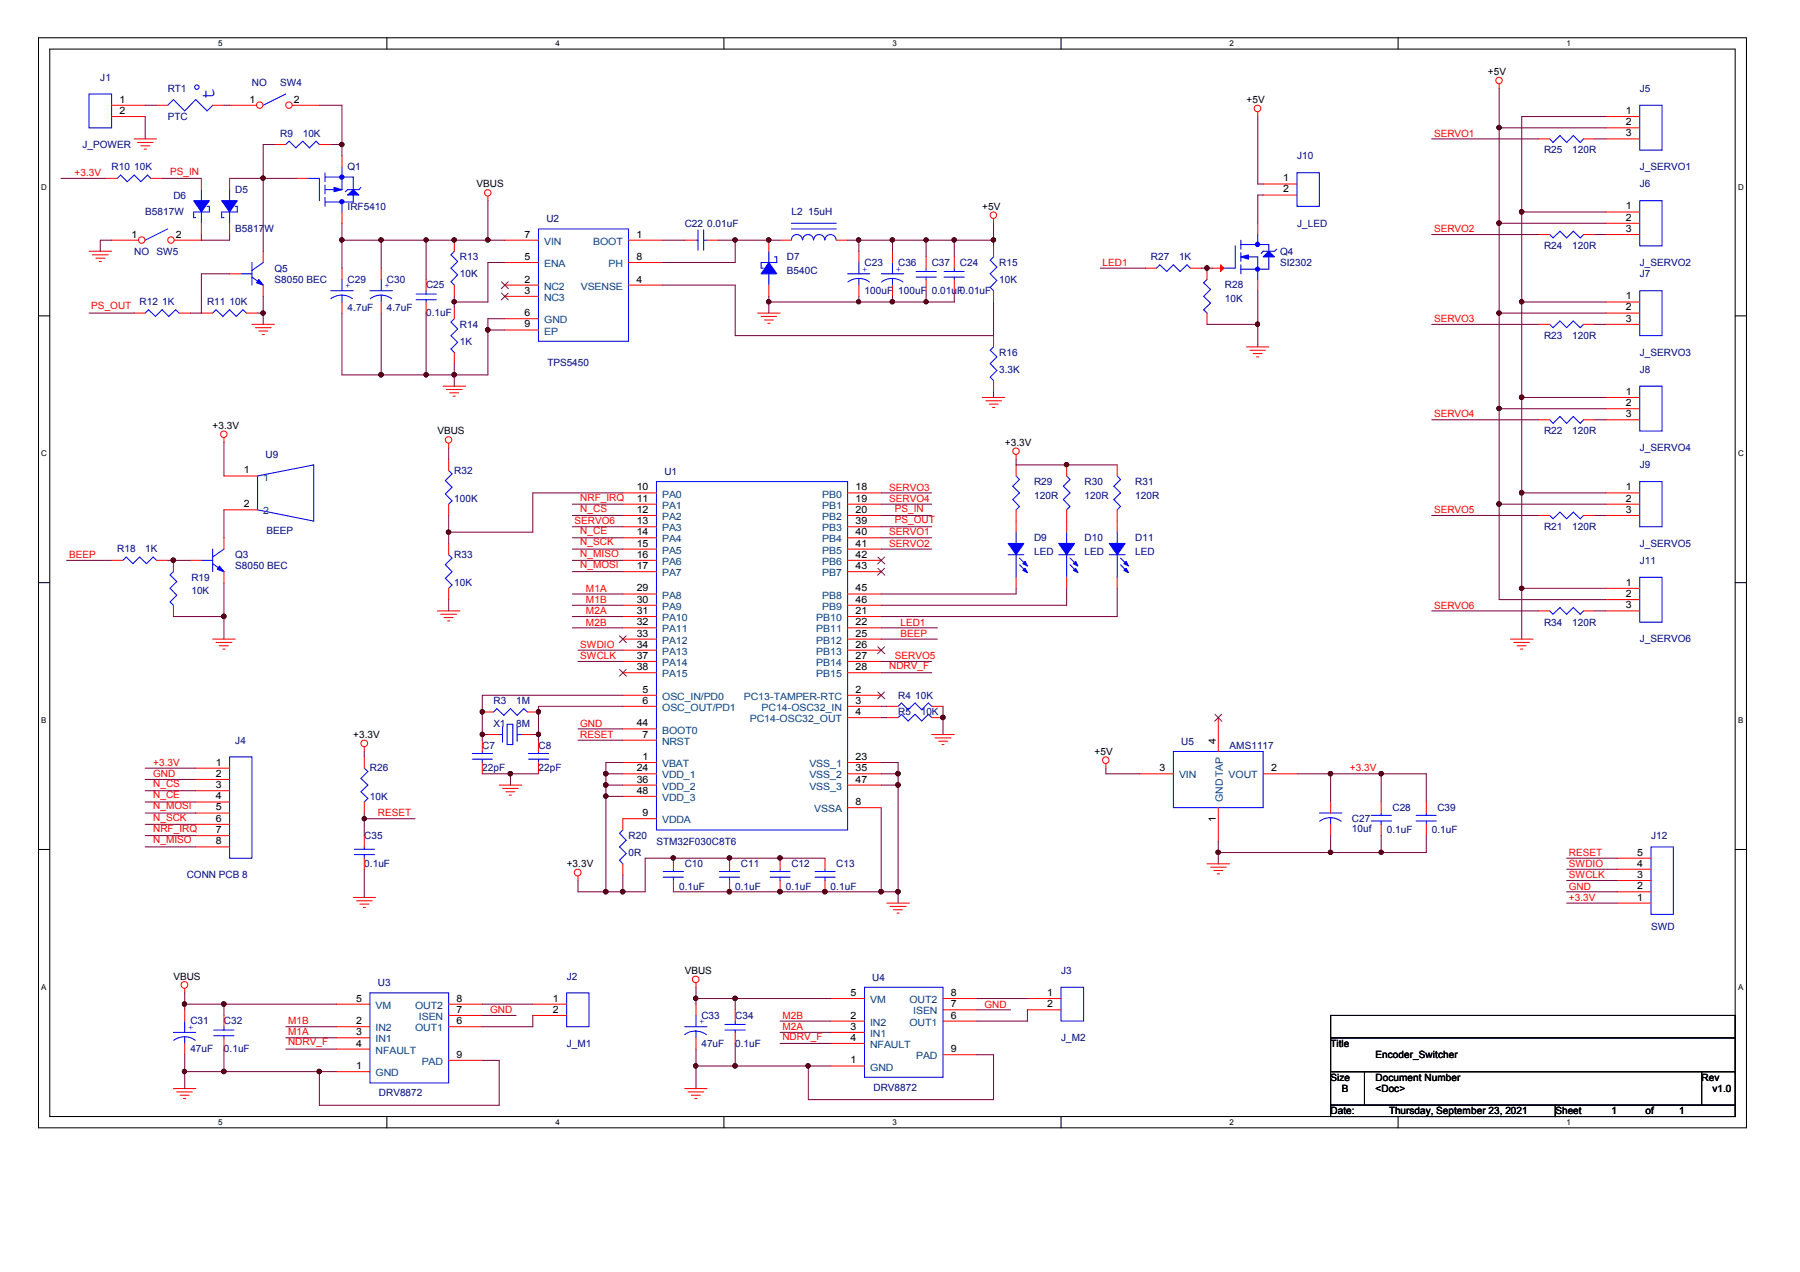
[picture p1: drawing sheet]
<svg xmlns="http://www.w3.org/2000/svg" width="297mm" height="210mm" viewBox="0 0 297 210" stroke-linecap="round" stroke-linejoin="round" font-family="sans-serif">
<path d="M6.3 6.2h281.9v179.9h-281.9zM8.2 8.1h278.1v176.1h-278.1z" fill="none" stroke="#000" stroke-width=".17"/>
<g fill="#fff">
<path d="M36 6.4h.7v1.5h-.7z"/>
<path d="M36 184.5h.7v1.4h-.7z"/>
</g>
<path d="M63.8 6.2v1.9M63.8 184.2v1.9" fill="none" stroke="#000" stroke-width=".17"/>
<g fill="#fff">
<path d="M91.7 6.4h.7v1.5h-.7z"/>
<path d="M91.7 184.5h.7v1.4h-.7z"/>
</g>
<path d="M119.5 6.2v1.9M119.5 184.2v1.9" fill="none" stroke="#000" stroke-width=".17"/>
<g fill="#fff">
<path d="M147.3 6.4h.7v1.5h-.7z"/>
<path d="M147.3 184.5h.7v1.4h-.7z"/>
</g>
<path d="M175.1 6.2v1.9M175.1 184.2v1.9" fill="none" stroke="#000" stroke-width=".17"/>
<g fill="#fff">
<path d="M202.9 6.4h.7v1.5h-.7z"/>
<path d="M202.9 184.5h.7v1.4h-.7z"/>
</g>
<path d="M230.7 6.2v1.9M230.7 184.2v1.9" fill="none" stroke="#000" stroke-width=".17"/>
<g fill="#fff">
<path d="M258.5 6.4h.7v1.5h-.7z"/>
<path d="M258.5 184.5h.7v1.4h-.7z"/>
<path d="M6.8 30.1h.9v1.5h-.9z"/>
<path d="M286.8 30.1h.9v1.5h-.9z"/>
<path d="M6.8 74.1h.9v1.5h-.9z"/>
<path d="M286.8 74.1h.9v1.5h-.9z"/>
</g>
<path d="M6.3 52.1h1.9M286.3 52.1h1.9" fill="none" stroke="#000" stroke-width=".17"/>
<g fill="#fff">
<path d="M6.8 118.2h.9v1.4h-.9z"/>
<path d="M286.8 118.2h.9v1.4h-.9z"/>
</g>
<path d="M6.3 96.2h1.9M286.3 96.2h1.9" fill="none" stroke="#000" stroke-width=".17"/>
<g fill="#fff">
<path d="M6.8 162.2h.8v1.5h-.8z"/>
<path d="M286.8 162.2h.8v1.5h-.8z"/>
</g>
<path d="M6.3 140.2h1.9M286.3 140.2h1.9M219.6 167.6h66.7v3.7h-66.7zM219.6 171.3h66.7v5.5h-66.7zM219.6 176.8h5.6v5.6h-5.6zM225.2 176.8h55.6v5.6h-55.6zM280.8 176.8h5.5v5.6h-5.5zM219.6 182.4h37.1v1.8h-37.1zM256.7 182.4h29.6v1.8h-29.6z" fill="none" stroke="#000" stroke-width=".17"/>
<g fill="none" stroke="#f00" stroke-width=".17">
<path d="M18.4 19.2h5.6M18.4 17.4h5.6M207.6 18.5v.7M247.4 13.9v.7M265 19.2h5.6M17.5 29.4h1.8M22.1 22.9h3.7M22.7 23.5h2.6M23.2 24.1h1.5M23.8 24.6h.4M24.9 29.4h1.9M37.9 29.4v1.9"/>
<path d="M37.9 36.8v1.9M49 29.4h1.8M56.4 25.7v1.9M56.4 35v1.8M80.5 32.4v.7M83.3 39.6h5.6M103.7 39.6h5.6M164 36.1v.7M207.6 36.8v1.9M253.9 22.9h1.8M261.3 22.9h1.9M265 22.9h5.6"/>
<path d="M265 21.1h5.6M14.7 41.5h3.7M15.2 42.1h2.7M15.8 42.6h1.5M16.4 43.2h.3M22.1 51.7h1.9M29.5 51.7h1.9M33.2 51.7h1.9M37.9 45.2h1.9M40.7 51.7h1.8M41.6 53.5h3.7M42.2 54.1h2.5"/>
<path d="M42.7 54.6h1.5M43.3 55.2h.3M43.4 41.5v1.8M43.4 47v1.9M70.3 46.1v1.9M70.3 49.8v1.9M75 50.7v1.9M75 58.2v1.8M83.3 43.3h5.6M83.3 47h5.6M83.3 48.9h5.6M83.3 52.6h5.6"/>
<path d="M83.3 54.5h5.6M103.7 43.3h5.6M103.7 47h5.6M125 51.7h3.7M125.6 52.2h2.6M126.2 52.8h1.4M126.7 53.4h.4M141.7 41.5v1.8M141.7 47v1.9M152.8 42.4v1.9M152.8 46.1v1.9M164 40.6v1.8"/>
<path d="M164 48v1.8M164 55.4v1.8M189 44.3h1.8M196.4 44.3h1.9M200.1 44.3h1.9M205.7 57.2h3.7M206.2 57.8h2.6M206.8 58.3h1.5M207.3 58.9h.4M207.6 46.1v1.9M265 53.5h5.6M265 51.7h5.6"/>
<path d="M265 49.8h5.6M37 72.2v.8M37 78.5h5.5M73.1 63.7h3.7M73.7 64.3h2.5M74 73.2v.7M74 75.8v1.9M74.2 64.8h1.5M74.8 65.4h.3M162.1 65.6h3.7M162.7 66.1h2.6M163.2 66.7h1.5"/>
<path d="M163.8 67.2h.4M164 62.8v1.9M167.7 75v.8M176 76.7v1.8M184.4 76.7v1.8M253.9 69.3h1.8M261.3 69.3h1.9M265 65.6h5.6M265 67.5h5.6M265 69.3h5.6M18.4 92.5h1.9M25.8 92.5h1.9"/>
<path d="M37 84.1h5.5M74 83.2v1.9M74 89.7v1.8M74 97.1v1.8M176 84.1v3.7M176 95.3v1.8M184.4 84.1v3.7M184.4 95.3v1.8M253.9 85.1h1.8M261.3 85.1h1.9M35.1 105.5h3.7M35.6 106h2.7"/>
<path d="M36.2 106.6h1.5M36.8 107.1h.3M72.2 100.8h3.7M72.7 101.4h2.7M73.3 101.9h1.5M73.9 102.5h.3M79.6 117.5h1.8M87 117.5h1.9M146.3 118.4h1.9M153.8 118.4h1.8M249.3 105.5h3.7M249.8 106h2.6"/>
<path d="M250.4 106.6h1.4M250.9 107.1h.4M253.9 100.8h1.8M261.3 100.8h1.9M32.3 126.8h5.6M32.3 128.6h5.6M32.3 130.5h5.6M32.3 132.3h5.6M32.3 134.2h5.6M32.3 136h5.6M32.3 137.9h5.6M32.3 139.8h5.6"/>
<path d="M60.1 123.2v.8M60.1 124.9v1.9M60.1 132.3v1.9M60.1 137.9v1.9M80.5 121.2h1.9M82.4 129.6h3.7M82.9 130.1h2.6M83.5 130.7h1.5M84 131.2h.4M86.1 121.2h1.8M88.9 122.1v1.9M88.9 125.8v1.9"/>
<path d="M153.8 121.2h3.7M154.3 121.8h2.6M154.9 122.3h1.5M155.4 122.9h.4M182.5 126v.8M219.6 132.3v1.9M219.6 136v1.9M227.9 132.3v1.9M227.9 136v1.9M58.3 148.1h3.7M58.8 148.6h2.6M59.4 149.2h1.5"/>
<path d="M59.9 149.7h.4M60.1 141.6v1.8M95.4 144.6v.7M111.1 141.6v1.8M111.1 145.3v1.9M120.4 141.6v1.8M120.4 145.3v1.9M146.3 149h3.8M146.9 149.6h2.6M147.4 150.1h1.5M148 150.7h.4M199.2 142.6h3.7"/>
<path d="M199.8 143.1h2.6M200.3 143.7h1.5M200.9 144.2h.4M266.9 149h5.6M266.9 147.2h5.6M266.9 145.3h5.6M266.9 143.4h5.6M266.9 141.6h5.6M28.6 179.6h3.7M30.5 163.1v.7M30.5 166.6v1.9M30.5 172.2v1.8"/>
<path d="M55.5 176.8h5.5M55.5 165.7h5.5M55.5 171.3h5.5M55.5 169.4h5.5M55.5 173.1h5.5M74 175h5.6M74 165.7h5.6M74 169.4h5.6M74 167.6h5.6M113 179.6h3.7M114.9 162.2v.7M121.3 166.6v1.9"/>
<path d="M121.3 170.4v1.8M137.1 175.9h5.6M137.1 164.8h5.6M137.1 170.4h5.6M137.1 168.5h5.6M137.1 172.2h5.6M155.6 174h5.6M155.6 164.8h5.6M155.6 168.5h5.6M155.6 166.6h5.6M169.5 164.8h5.6M169.5 166.6h5.6"/>
<path d="M29.2 180.2h2.5M29.7 180.7h1.5M30.3 181.3h.3M113.5 180.2h2.6M114.1 180.7h1.5M114.6 181.3h.4"/>
<circle cx="207.5" cy="17.9" r=".55"/>
<circle cx="247.4" cy="13.3" r=".54"/>
<circle cx="80.5" cy="31.8" r=".54"/>
<circle cx="163.9" cy="35.5" r=".54"/>
<circle cx="36.9" cy="71.7" r=".54"/>
<circle cx="74" cy="72.6" r=".54"/>
<circle cx="167.7" cy="74.5" r=".54"/>
<circle cx="60.1" cy="122.7" r=".55"/>
<circle cx="182.5" cy="125.4" r=".55"/>
<circle cx="95.3" cy="144" r=".56"/>
<circle cx="30.4" cy="162.5" r=".56"/>
<circle cx="114.8" cy="161.6" r=".55"/>
</g>
<g fill="none" stroke="#00f" stroke-width=".17">
<path d="M14.7 15.5h3.7v5.6h-3.7zM270.6 17.4h3.7v7.4h-3.7zM19.3 29.4l.6-.5 1.1 1.1 1.1-1.1 1.1 1.1 1.1-1.1 .6 .5M27.7 37.8l-3.7 1.8M37.9 31.3v1.8M37.9 35v1.8M38.8 34.1h.4v.9h-2.6v.9h.4M50.8 29.4h1.9v3.7M53.6 28.5v1.5M53.6 30.5v1.5M53.6 32.6v1.5M53.6 29.2h4.7v2.1"/>
<path d="M56.4 27.6v3.7h-2.8M56.4 33.3v1.7M58.3 32.2v1.1h-4.7M59.6 30.9l-.4 .4h-1.8l-.4 .3M88.9 37.8h14.8v18.5h-14.8zM204.8 39.6v1.5M207.6 38.7v1.7M255.7 22.9l.6 .6 1.1-1.1 1.1 1.1 1.1-1.1 1.2 1.1 .5-.6M24 51.7l.5-.6 1.2 1.1 1.1-1.1 1.1 1.1 1.1-1.1 .5 .6M35.1 51.7l.5-.6 1.2 1.1 1.1-1.1 1.1 1.1 1.1-1.1 .6 .6M39.8 45.2h1.8M41.6 45.7l1.8 1.3"/>
<path d="M41.6 43.3v3.7M43.4 43.3l-1.8 1.3M68.7 48.5h3.3M68.7 49.5h3.3M70.3 48v.5M70.3 49.5v.3M75 52.6l-.6 .5 1.1 1.2-1.1 1.1 1.1 1.1-1.1 1.1 .6 .6M139.9 45.2h3.7M139.9 46.5a2.96 2.96 0 0 1 3.6 0M141.7 43.3v1.9M141.7 45.9v1.1M151.2 44.8h3.3"/>
<path d="M151.2 45.7h3.3M152.8 44.3v.5M152.8 45.7v.4M164 42.4l-.6 .5 1.1 1.2-1.1 1.1 1.1 1.1-1.1 1.1 .6 .6M164 57.2l-.6 .6 1.1 1.1-1.1 1.1 1.1 1.1-1.1 1.1 .6 .6M190.8 44.3l.6-.6 1.1 1.1 1.1-1.1 1.1 1.1 1.2-1.1 .5 .6M203.8 40.6v3.7h-1.8M204.8 41.7v1.5M204.8 43.7v1.5M204.8 40.4h4.6v1.1M205.7 42.4h1.9v3.7M209.4 42.4v2h-4.6"/>
<path d="M210.7 41.1l-.4 .4h-1.9l-.3 .3M270.6 48h3.7v7.4h-3.7zM42.5 78.5l9.3-1.8v9.3l-9.3-1.9zM74 77.7l.6 .5-1.1 1.1 1.1 1.1-1.1 1.1 1.1 1.1-.6 .6M176 78.5l.6 .6-1.1 1.1 1.1 1.1-1.1 1.1 1.1 1.2-.6 .5M184.4 78.5l.5 .6-1.1 1.1 1.1 1.1-1.1 1.1 1.1 1.2-.5 .5M255.7 69.3l.6 .6 1.1-1.2 1.1 1.2 1.1-1.2 1.2 1.2 .5-.6M270.6 63.7h3.7v7.4h-3.7zM20.3 92.5l.5-.6 1.1 1.1 1.1-1.1 1.2 1.1 1.1-1.1 .5 .6M74 91.5l.6 .6-1.1 1.1 1.1 1.1-1.1 1.1 1.1 1.1-.6 .6M174.7 91.5h2.6M176 87.8v1.9"/>
<path d="M176 91.5v3.8M176.6 92.1l1.1 1.1M176.6 93.2l1.1 1.1M183 91.5h2.7M184.4 87.8v1.9M184.4 91.5v3.8M184.9 92.1l1.1 1.1M184.9 93.2l1.1 1.1M255.7 85.1l.6 .5 1.1-1.1 1.1 1.1 1.1-1.1 1.2 1.1 .5-.5M81.4 117.5l.6-.6 1.1 1.1 1.1-1.1 1.1 1.1 1.1-1.1 .6 .6M82.9 119.9v2.6M83.7 119.5h.9v3.4h-.9z"/>
<path d="M85.3 119.9v2.4M148.2 118.4l.6-.5 1.1 1.1 1.1-1.1 1.1 1.1 1.1-1.1 .6 .5M255.7 100.8l.6 .6 1.1-1.1 1.1 1.1 1.1-1.1 1.2 1.1 .5-.6M37.9 124.9h3.7v16.7h-3.7zM60.1 126.8l.6 .5-1.1 1.2 1.1 1.1-1.1 1.1 1.1 1.1-.6 .5M60.1 139.8v.3M82.4 121.2h.5M85.3 121.2h.8M87.2 125.3h3.4M87.2 124.3h3.4M88.9 124v.3M88.9 125.3v.5"/>
<path d="M217.7 134.2h3.7M217.8 135.5a2.96 2.96 0 0 1 3.5 0M219.6 134.9v1.1M226.3 135.5h3.3M226.3 134.5h3.3M227.9 134.2v.3M227.9 135.5v.5M272.5 139.8h3.6v11.1h-3.6zM58.5 141h3.3M58.5 140.1h3.3M60.1 141v.6M109.4 144.8h3.4"/>
<path d="M109.4 143.8h3.4M111.1 143.4v.4M111.1 144.8v.5M118.7 144.8h3.3M118.7 143.8h3.3M120.4 143.4v.4M120.4 144.8v.5M28.6 170.4h3.7M28.7 171.7a2.96 2.96 0 0 1 3.5 0M30.5 168.5v1.9M30.5 171.1v1.1M61 163.8h13v14.9h-13z"/>
<path d="M119.6 169.1h3.4M119.6 170h3.4M121.3 168.5v.6M121.3 170v.4M142.7 162.9h12.9v14.9h-12.9zM175.1 162.9h3.7v5.6h-3.7z"/>
</g>
<path d="M82.8 46.5l1.1 1.1M82.8 48.4l1.1 1.1M83.9 46.5l-1.2 1.1M83.9 48.4l-1.2 1.1" fill="none" stroke="#804000" stroke-width=".17"/>
<g fill="#00f" stroke="#00f" stroke-width=".17">
<path d="M57.4 32.2l.9-.9 .9 .9z" fill-rule="evenodd"/>
<path d="M55.1 30.9l1.3 .4-1.3 .3z" fill-rule="evenodd"/>
<path d="M208.4 42.4l1-.9 .9 .9z" fill-rule="evenodd"/>
<path d="M204.8 42.4l1.2-.3v.7z" fill-rule="evenodd"/>
<path d="M174.7 89.7h2.6l-1.3 1.8z" fill-rule="evenodd"/>
<path d="M177.1 94.1l.4-.3 .4 .7z" fill-rule="evenodd"/>
<path d="M177.1 93l.4-.4 .4 .8z" fill-rule="evenodd"/>
<path d="M36.6 33.1h2.6l-1.3 1.9z" fill-rule="evenodd"/>
<path d="M42.7 46.1l.7 .9-1.1-.3z" fill-rule="evenodd"/>
<path d="M183 89.7h2.7l-1.3 1.8z" fill-rule="evenodd"/>
<path d="M185.5 94.1l.3-.3 .4 .7z" fill-rule="evenodd"/>
<path d="M185.5 93l.3-.4 .4 .8z" fill-rule="evenodd"/>
<circle cx="56.4" cy="29.2" r=".36"/>
<circle cx="56.4" cy="33.3" r=".36"/>
<circle cx="207.5" cy="40.3" r=".35"/>
<circle cx="207.5" cy="44.4" r=".34"/>
</g>
<path d="M201.4 43.7l.6 .6-.6 .5z" fill-rule="evenodd" fill="#f00" stroke="#f00" stroke-width=".17"/>
<circle cx="23.4" cy="39.6" r=".54" fill="#fff" stroke="#f00" stroke-width=".17"/>
<path d="M18.4 39.6h4.5" fill="none" stroke="#f00" stroke-width=".17"/>
<circle cx="28.2" cy="39.6" r=".54" fill="#fff" stroke="#f00" stroke-width=".17"/>
<g fill="none" stroke="#f00" stroke-width=".17">
<path d="M28.8 39.6h4.4M33.2 29.4v1.9M33.2 36.8v1.9M45.3 23.8h1.9M52.7 23.8h1.9M56.4 44.3v1.8M56.4 49.8v1.9M157.5 42.4v1.9M157.5 46.1v1.9M253.9 53.5h1.8M261.3 53.5h1.9M31.4 92.5h1.8"/>
<path d="M37 88.7v1.9M37 94.3v1.9M167.7 86v1.8M167.7 95.3v1.8M265 81.3h5.6M265 83.2h5.6M265 85.1h5.6M146.3 116.6h1.9M153.8 116.6h1.8M235.4 132.3v1.9M235.4 136v1.9M128.7 141.6v1.8"/>
<path d="M128.7 145.3v1.9M37 167.6v1.8M37 171.3v1.8"/>
</g>
<g fill="none" stroke="#00f" stroke-width=".17">
<path d="M47.2 15.5l-3.8 1.9M33.2 31.3v1.8M33.2 35v1.8M34.2 34.1h.3v.9h-2.5v.9h.3M47.2 23.8l.5-.5 1.1 1.1 1.2-1.1 1.1 1.1 1.1-1.1 .5 .5M54.6 48h3.7M54.6 49.3a2.96 2.96 0 0 1 3.6 0M56.4 46.1v1.9M56.4 48.7v1.1M155.8 44.8h3.3M155.8 45.7h3.3M157.5 44.3v.5"/>
<path d="M157.5 45.7v.4M255.7 53.5l.6 .6 1.1-1.1 1.1 1.1 1.1-1.1 1.2 1.1 .5-.6M270.6 79.5h3.7v7.4h-3.7zM33.2 92.5h1.9M35.1 93l1.9 1.3M35.1 90.6v3.7M37 90.6l-1.9 1.3M166.4 91.5h2.6M167.7 87.8v1.9M167.7 91.5v3.8M168.2 92.1l1.1 1.1M168.2 93.2l1.1 1.1"/>
<path d="M148.2 116.6l.6-.6 1.1 1.1 1.1-1.1 1.1 1.1 1.1-1.1 .6 .6M233.7 135.5h3.3M233.7 134.5h3.3M235.4 134.2v.3M235.4 135.5v.5M127.1 144.8h3.3M127.1 143.8h3.3M128.7 143.4v.4M128.7 144.8v.5M35.3 170h3.3M35.3 170.9h3.3M37 169.4v.6"/>
<path d="M37 170.9v.4"/>
</g>
<g fill="#00f" stroke="#00f" stroke-width=".17">
<path d="M36.2 93.4l.8 .9-1.1-.3z" fill-rule="evenodd"/>
<path d="M166.4 89.7h2.6l-1.3 1.8z" fill-rule="evenodd"/>
<path d="M168.8 94.1l.4-.3 .3 .7z" fill-rule="evenodd"/>
<path d="M169.2 92.6l.3 .8-.7-.4z" fill-rule="evenodd"/>
<path d="M32 33.1h2.5l-1.3 1.9z" fill-rule="evenodd"/>
</g>
<circle cx="42.9" cy="17.3" r=".54" fill="#fff" stroke="#f00" stroke-width=".17"/>
<path d="M37.9 17.4h4.4" fill="none" stroke="#f00" stroke-width=".17"/>
<circle cx="47.7" cy="17.3" r=".54" fill="#fff" stroke="#f00" stroke-width=".17"/>
<g fill="none" stroke="#f00" stroke-width=".17">
<path d="M25.8 17.4h1.9M35.1 17.4h1.9M48.3 17.4h4.4M75 39.6v1.9M113 39.6h1.9M116.7 39.6h1.8M126.9 39.6v1.9M128.7 39.6h1.9M138 39.6h1.9M208.4 30.4h5.6M208.4 32.2h5.6M253.9 38.7h1.8"/>
<path d="M261.3 38.7h1.9M265 35h5.6M265 36.8h5.6M265 38.7h5.6M62.9 44.3v1.8M62.9 49.8v1.9M75 47v1.9M126.9 47v1.9M147.3 41.5v1.8M147.3 47v1.9M199.2 44.3v1.8M199.2 51.7v1.8"/>
<path d="M167.7 76.7v1.8M28.6 92.5v1.8M28.6 99.9v1.8M102.8 81.3h5.5M102.8 83.2h5.5M102.8 85.1h5.5M102.8 86.9h5.5M102.8 88.7h5.5M102.8 90.6h5.5M102.8 92.5h5.5M102.8 94.3h5.5M102.8 98h5.5"/>
<path d="M102.8 99.9h5.5M139.9 81.3h5.5M139.9 83.2h5.5M139.9 85.1h5.5M139.9 86.9h5.5M139.9 88.7h5.5M139.9 90.6h5.5M139.9 92.5h5.5M139.9 94.3h5.5M139.9 98h5.5M139.9 99.9h5.5M167.7 84.1v1.9"/>
<path d="M265 97.1h5.6M265 98.9h5.6M102.8 101.7h5.5M102.8 103.6h5.5M102.8 105.5h5.5M102.8 107.3h5.5M102.8 109.1h5.5M102.8 111h5.5M102.8 114.7h5.5M102.8 116.6h5.5M139.9 101.7h5.5M139.9 103.6h5.5"/>
<path d="M139.9 105.5h5.5M139.9 107.3h5.5M139.9 109.1h5.5M139.9 111h5.5M139.9 114.7h5.5M139.9 116.6h5.5M139.9 118.4h5.5M201 118.4v5.6M265 100.8h5.6M79.6 122.1v1.9M79.6 125.8v1.9M102.8 127.7h5.5"/>
<path d="M102.8 120.3h5.5M102.8 122.1h5.5M102.8 125.8h5.5M102.8 129.6h5.5M102.8 131.4h5.5M108.3 135.1h-5.5v1.9M139.9 127.7h5.5M139.9 125.8h5.5M139.9 129.6h5.5M139.9 133.3h5.5M188.1 127.7h5.5M201 133.3v5.5"/>
<path d="M208.4 127.7h5.6M102.8 142.6v1.8M136.1 141.6v1.8M136.1 145.3v1.9M87.9 165.7h5.6M87.9 167.6h5.6M114.9 165.7v1.9M114.9 171.3v1.8"/>
</g>
<g fill="none" stroke="#00f" stroke-width=".17">
<path d="M27.7 17.4l.9-1 1.9 1.9 1.8-1.9 1.9 1.9 .9-.9M114.9 39.6h.3M115.2 37.9v3.4M116.1 39.6h.6M116.1 37.9v3.4M130.6 39.6a.91 .91 0 0 1 .9-.9 .91 .91 0 0 1 .9 .9M130.6 36.8h7.4M130.6 37.8h7.4M132.5 39.6a.89 .89 0 0 1 .8-.9 .89 .89 0 0 1 .9 .9M134.3 39.6a.91 .91 0 0 1 .9-.9 .91 .91 0 0 1 .9 .9M136.1 39.6a.91 .91 0 0 1 1-.9 .91 .91 0 0 1 .9 .9M214 28.5h3.7v5.6h-3.7z"/>
<path d="M255.7 38.7l.6 .6 1.1-1.1 1.1 1.1 1.1-1.1 1.2 1.1 .5-.6M270.6 33.1h3.7v7.5h-3.7zM61 48h3.8M61.1 49.3a2.96 2.96 0 0 1 3.5 0M62.9 46.1v1.9M62.9 48.7v1.1M75 41.5l-.6 .6 1.1 1.1-1.1 1.1 1.1 1.1-1.1 1.1 .6 .5M126.9 41.5v1.8M126.9 45.2v1.8M127.8 42.4h.4v.9h-2.6v1h.3M145.4 45.2h3.7M145.5 46.5a2.96 2.96 0 0 1 3.5 0"/>
<path d="M147.3 43.3v1.9M147.3 45.9v1.1M199.2 46.1l-.6 .6 1.2 1.1-1.2 1.1 1.2 1.1-1.2 1.1 .6 .6M108.3 79.5h31.6v57.5h-31.6zM167.7 78.5l.5 .6-1.1 1.1 1.1 1.1-1.1 1.1 1.1 1.2-.5 .5M28.6 94.3l-.5 .6 1.1 1.1-1.1 1.1 1.1 1.1-1.1 1.1 .5 .6M270.6 95.3h3.7v7.4h-3.7zM77.9 125.3h3.4M77.9 124.3h3.4M79.6 124v.3M79.6 125.3v.5M102.8 137l-.6 .5 1.1 1.2-1.1 1.1 1.1 1.1-1.1 1.1 .6 .6"/>
<path d="M193.6 124h14.8v9.3h-14.8zM134.5 144.8h3.3M134.5 143.8h3.3M136.1 143.4v.4M136.1 144.8v.5M93.5 163.8h3.7v5.6h-3.7zM113 170.7l.7-.3 1.1-.2 1.1 .2 .7 .3M113 169.4h3.7M114.9 167.6v1.8M114.9 170.2v1.1"/>
<circle cx="32.5" cy="14.4" r=".37"/>
</g>
<path d="M126.9 43.3l1.3 1.9h-2.6z" fill-rule="evenodd" fill="#00f" stroke="#00f" stroke-width=".17"/>
<g fill="none" stroke="#804000" stroke-width=".17">
<path d="M144.9 91.9l1.1 1.2M144.9 93.8l1.1 1.1M146 91.9l-1.2 1.2M146 93.8l-1.2 1.1M102.2 104.9l1.2 1.2M102.2 110.5l1.2 1.1M103.3 104.9l-1.1 1.2M103.3 110.5l-1.1 1.1M144.9 106.7l1.1 1.2M144.9 114.2l1.1 1.1M146 106.7l-1.2 1.2M146 114.2l-1.2 1.1"/>
<path d="M200.5 117.9l1.1 1.1M201.6 117.9l-1.2 1.1"/>
</g>
<g fill="none" stroke="#800040" stroke-width=".17">
<path d="M24 17.4h1.8M24 19.2v3.7M37 17.4h.9M52.7 17.4h3.7v8.3M207.6 19.2v11.2h.8M247.4 14.6v84.3h17.6M265 19.2h-13.9v86.3M10.1 29.4h7.4M18.4 39.6h-1.8v1.9M26.8 29.4h6.4M33.2 38.7v.9h4.7v-.9M37.9 29.4h11.1"/>
<path d="M45.3 23.8h-1.9v17.7M54.6 23.8h1.8M56.4 36.8v7.5M56.4 39.6h26.9M62.9 39.6v4.7M70.3 39.6v6.5M80.5 33.1v6.5M109.3 39.6h3.7M118.5 39.6h10.2M121.3 39.6v3.7h-12M139.9 39.6h24.1M141.7 39.6v1.9"/>
<path d="M147.3 39.6v1.9M152.8 39.6v2.8M157.5 39.6v2.8M164 36.8v3.8M208.4 32.2h-.8v4.6M236.3 22.9h17.6M236.3 38.7h17.6M247.4 21.1h17.6M247.4 36.8h17.6M251.1 35h13.9M263.2 22.9h1.8M263.2 38.7h1.8"/>
<path d="M14.7 51.7h7.4M37.9 45.2h-4.7v6.5h-1.8M42.5 51.7h.9M43.4 48.9v4.6M56.4 51.7v10.2h24.1v-9.3h2.8M62.9 51.7v10.2M70.3 51.7v10.2M75 48.9v1.8M80.5 54.5h2.8M83.3 43.3h-2.8v6.5h-5.5M109.3 47h12v8.4h42.7v-5.6M126.9 48.9v2.8"/>
<path d="M141.7 48.9v.9M147.3 48.9v.9M152.8 48v1.8M157.5 48v1.8h-30.6M181.6 44.3h7.4M198.3 44.3h1.8M199.2 53.5h8.4M207.6 48v9.2M236.3 53.5h17.6M247.4 51.7h17.6M251.1 49.8h13.9M263.2 53.5h1.8"/>
<path d="M37 73v5.5M74 73.9v1.9M75 60v3.7M164 64.7v.9M167.7 75.8v.9h16.7M236.3 69.3h17.6M247.4 67.5h17.6M251.1 65.6h13.9M263.2 69.3h1.8M11 92.5h7.4M27.7 92.5h3.7M37 84.1v4.6"/>
<path d="M37 96.2v9.3M74 85.1v4.6M74 98.9v1.9M94.4 92.5h8.4M94.4 86.9h8.4M94.4 83.2h8.4M94.4 88.7h8.4M94.4 90.6h8.4M94.4 98h8.4M94.4 99.9h8.4M94.4 94.3h8.4M94.4 85.1h8.4"/>
<path d="M102.8 81.3h-14.9v6.5h-13.9M145.4 81.3h8.4M145.4 86.9h8.4M145.4 83.2h8.4M145.4 88.7h8.4M145.4 90.6h8.4M145.4 85.1h8.4M167.7 97.1v.9h-22.3M176 97.1v2.8h-30.6M184.4 97.1v4.6h-39M236.3 85.1h17.6M247.4 83.2h17.6"/>
<path d="M251.1 81.3h13.9M251.1 97.1h13.9M263.2 85.1h1.8M28.6 101.7h8.4M94.4 101.7h8.4M94.4 103.6h8.4M95.4 107.3h7.4M95.4 109.1h7.4M102.8 114.7h-23.2v7.4M102.8 116.6h-13.9v5.5M145.4 109.1h8.4M145.4 116.6h.9"/>
<path d="M145.4 118.4h.9M145.4 103.6h9.3M145.4 111h8.4M145.4 105.5h9.3M155.6 116.6v4.6M236.3 100.8h17.6M263.2 100.8h1.8M24 126.8h8.3M24 128.6h8.3M24 130.5h8.3M24 132.3h8.3M24 134.2h8.3"/>
<path d="M24 136h8.3M24 137.9h8.3M24 139.8h8.3M60.1 124v.9M60.1 134.2v3.7M60.1 135.1h8.4M79.6 121.2h.9M79.6 127.7h9.3M84.2 127.7v1.9M87.9 121.2h1M95.4 120.3h7.4M95.4 122.1h7.4"/>
<path d="M100 127.7h2.8M100 129.6h2.8M100 131.4h2.8M102.8 125.8h-2.8v21.4M145.4 125.8h2.8v23.2M145.4 127.7h2.8M145.4 129.6h2.8M145.4 133.3v13.9M182.5 126.8v.9h5.6M201 138.8v3.8M214 127.7h21.4v4.6M219.6 127.7v4.6"/>
<path d="M219.6 137.9v2.8M227.9 127.7v4.6M227.9 137.9v2.8M235.4 137.9v2.8h-34.4M60.1 143.4v4.7M102.8 144.4v2.8M111.1 147.2h37.1M136.1 141.6h-29.6v5.6h-11.1v-1.9M258.5 141.6h8.4M258.5 147.2h8.4M258.5 143.4h8.4M258.5 145.3h8.4"/>
<path d="M258.5 149h8.4M30.5 165.7h25M30.5 163.8v2.8M30.5 174v5.6M30.5 176.8h25M37 165.7v1.9M37 173.1v3.7M47.2 169.4h8.3M47.2 171.3h8.3M47.2 173.1h8.3M79.6 165.7h8.3M79.6 175h2.8v7.4h-29.7v-5.6"/>
<path d="M79.6 167.6h5.6M87.9 167.6v1.8h-8.3M114.9 162.9v2.8M114.9 173.1v6.5M114.9 164.8h22.2M114.9 175.9h22.2M121.3 164.8v1.8M121.3 172.2v3.7M128.7 168.5h8.4M128.7 170.4h8.4M128.7 172.2h8.4M161.2 174h2.8v7.5h-30.6v-5.6"/>
<path d="M161.2 164.8h8.3M161.2 166.6h5.6M169.5 166.6v1.9h-8.3"/>
</g>
<g fill="#400000" stroke="#400000" stroke-width=".17">
<circle cx="56.4" cy="23.8" r=".36"/>
<circle cx="43.4" cy="29.4" r=".36"/>
<circle cx="43.4" cy="51.7" r=".36"/>
<circle cx="70.3" cy="39.6" r=".34"/>
<circle cx="121.3" cy="39.6" r=".36"/>
<circle cx="126.9" cy="39.6" r=".36"/>
<circle cx="80.5" cy="39.6" r=".36"/>
<circle cx="75" cy="39.6" r=".36"/>
<circle cx="80.5" cy="54.4" r=".37"/>
<circle cx="74.9" cy="61.8" r=".37"/>
<circle cx="75" cy="49.8" r=".36"/>
<circle cx="141.7" cy="39.6" r=".34"/>
<circle cx="163.9" cy="39.6" r=".36"/>
<circle cx="157.5" cy="39.6" r=".36"/>
<circle cx="126.9" cy="49.8" r=".36"/>
<circle cx="141.7" cy="49.8" r=".34"/>
<circle cx="70.3" cy="61.8" r=".35"/>
<circle cx="56.4" cy="39.6" r=".36"/>
<circle cx="62.9" cy="39.6" r=".36"/>
<circle cx="62.9" cy="61.8" r=".37"/>
<circle cx="36.9" cy="165.7" r=".37"/>
<circle cx="30.4" cy="165.7" r=".35"/>
<circle cx="30.4" cy="176.8" r=".35"/>
<circle cx="36.9" cy="176.8" r=".37"/>
<circle cx="52.7" cy="176.8" r=".37"/>
<circle cx="114.8" cy="164.7" r=".35"/>
<circle cx="121.3" cy="164.7" r=".37"/>
<circle cx="114.8" cy="175.9" r=".35"/>
<circle cx="121.3" cy="175.9" r=".37"/>
<circle cx="133.3" cy="175.9" r=".35"/>
<circle cx="28.6" cy="92.4" r=".37"/>
<circle cx="36.9" cy="101.7" r=".37"/>
<circle cx="79.6" cy="121.2" r=".35"/>
<circle cx="79.6" cy="117.5" r=".35"/>
<circle cx="88.8" cy="121.2" r=".35"/>
<circle cx="88.8" cy="117.5" r=".35"/>
<circle cx="155.6" cy="118.4" r=".37"/>
<circle cx="84.2" cy="127.7" r=".37"/>
<circle cx="100" cy="127.7" r=".37"/>
<circle cx="148.2" cy="127.7" r=".37"/>
<circle cx="100" cy="129.5" r=".37"/>
<circle cx="148.2" cy="129.5" r=".37"/>
<circle cx="148.2" cy="147.1" r=".37"/>
<circle cx="100" cy="131.4" r=".36"/>
<circle cx="100" cy="147.1" r=".37"/>
<circle cx="145.4" cy="147.1" r=".37"/>
<circle cx="111.1" cy="141.6" r=".36"/>
<circle cx="120.4" cy="141.6" r=".36"/>
<circle cx="128.7" cy="141.6" r=".36"/>
<circle cx="102.8" cy="147.1" r=".37"/>
<circle cx="120.4" cy="147.1" r=".37"/>
<circle cx="128.7" cy="147.1" r=".37"/>
<circle cx="136.1" cy="147.1" r=".37"/>
<circle cx="247.4" cy="21" r=".36"/>
<circle cx="247.4" cy="36.8" r=".37"/>
<circle cx="251.1" cy="81.3" r=".37"/>
<circle cx="247.4" cy="67.4" r=".36"/>
<circle cx="247.4" cy="51.7" r=".36"/>
<circle cx="251.1" cy="35" r=".37"/>
<circle cx="251.1" cy="65.6" r=".37"/>
<circle cx="251.1" cy="49.8" r=".36"/>
<circle cx="60.1" cy="135.1" r=".34"/>
<circle cx="199.2" cy="44.2" r=".35"/>
<circle cx="207.5" cy="53.5" r=".35"/>
<circle cx="176" cy="76.7" r=".36"/>
<circle cx="74" cy="87.8" r=".36"/>
<circle cx="251.1" cy="97.1" r=".36"/>
<circle cx="247.4" cy="83.2" r=".37"/>
<circle cx="147.3" cy="39.6" r=".36"/>
<circle cx="152.8" cy="39.6" r=".34"/>
<circle cx="147.3" cy="49.8" r=".36"/>
<circle cx="152.8" cy="49.8" r=".34"/>
<circle cx="219.6" cy="127.7" r=".37"/>
<circle cx="227.9" cy="127.7" r=".35"/>
<circle cx="219.6" cy="140.6" r=".36"/>
<circle cx="201" cy="140.6" r=".36"/>
<circle cx="227.9" cy="140.6" r=".34"/>
</g>
<text font-size="3.3" fill="#00f" x="35.3" y="16.3" transform="rotate(-90 35.3 16.3)">t</text>
<g font-size="1.7" fill="#000080">
<text x="16.6" y="13.3">J1</text>
<text x="27.7" y="15.1">RT1</text>
<text x="41.6" y="14.2">NO</text>
<text x="46.2" y="14.2">SW4</text>
<text x="270.6" y="15.1">J5</text>
<text x="27.7" y="19.8">PTC</text>
<text x="46.2" y="22.6">R9</text>
<text x="50" y="22.6">10K</text>
<text x="13.6" y="24.4">J_POWER</text>
<text x="18.4" y="28.1">R10</text>
<text x="22.1" y="28.1">10K</text>
<text x="57.4" y="28.1">Q1</text>
<text x="214" y="26.3">J10</text>
<text x="254.8" y="25.3">R25</text>
<text x="259.5" y="25.3">120R</text>
<text x="270.6" y="28.1">J_SERVO1</text>
<text x="24" y="35.5">B5817W</text>
<text x="28.6" y="32.8">D6</text>
<text x="38.8" y="31.8">D5</text>
<text x="57.4" y="34.6">IRF5410</text>
<text x="130.6" y="35.5">L2</text>
<text x="133.4" y="35.5">15uH</text>
<text x="270.6" y="30.9">J6</text>
<text x="38.8" y="38.3">B5817W</text>
<text x="90.2" y="36.6">U2</text>
<text x="113" y="37.4">C22</text>
<text x="116.7" y="37.4">0.01uF</text>
<text x="214" y="37.4">J_LED</text>
<text x="254.8" y="41.1">R24</text>
<text x="259.5" y="41.1">120R</text>
<text x="22.1" y="42.1">NO</text>
<text x="25.8" y="42.1">SW5</text>
<text x="45.3" y="44.8">Q5</text>
<text x="45.3" y="46.7">S8050 BEC</text>
<text x="57.4" y="46.7">C29</text>
<text x="63.8" y="46.7">C30</text>
<text x="70.3" y="47.6">C25</text>
<text x="75.9" y="42.9">R13</text>
<text x="75.9" y="45.7">10K</text>
<text x="129.8" y="42.9">D7</text>
<text x="129.8" y="45.2">B540C</text>
<text x="142.7" y="43.9">C23</text>
<text x="148.2" y="43.9">C36</text>
<text x="153.8" y="43.9">C37</text>
<text x="158.4" y="43.9">C24</text>
<text x="164.9" y="43.9">R15</text>
<text x="164.9" y="46.7">10K</text>
<text x="189.9" y="42.9">R27</text>
<text x="194.6" y="42.9">1K</text>
<text x="202.1" y="47.6">R28</text>
<text x="211.2" y="42.1">Q4</text>
<text x="211.2" y="43.9">SI2302</text>
<text x="270.6" y="45.7">J7</text>
<text x="270.6" y="43.9">J_SERVO2</text>
<text x="23" y="50.4">R12</text>
<text x="26.8" y="50.4">1K</text>
<text x="34.2" y="50.4">R11</text>
<text x="37.9" y="50.4">10K</text>
<text x="57.4" y="51.3">4.7uF</text>
<text x="63.8" y="51.3">4.7uF</text>
<text x="70.3" y="52.2">0.1uF</text>
<text x="142.7" y="48.5">100uF 100uF 0.01uF0.01uF</text>
<text x="202.1" y="49.8">10K</text>
<text x="75.9" y="54.1">R14</text>
<text x="75.9" y="56.9">1K</text>
<text x="164.9" y="58.7">R16</text>
<text x="254.8" y="55.9">R23</text>
<text x="259.5" y="55.9">120R</text>
<text x="270.6" y="58.7">J_SERVO3</text>
<text x="90.3" y="60.4">TPS5450</text>
<text x="164.9" y="61.5">3.3K</text>
<text x="270.6" y="61.5">J8</text>
<text x="254.8" y="71.7">R22</text>
<text x="259.5" y="71.7">120R</text>
<text x="43.8" y="75.6">U9</text>
<text x="270.6" y="74.5">J_SERVO4</text>
<text x="270.6" y="77.3">J9</text>
<text x="75" y="78.2">R32</text>
<text x="75" y="82.8">100K</text>
<text x="109.6" y="78.4">U1</text>
<text x="170.6" y="80">R29</text>
<text x="170.6" y="82.3">120R</text>
<text x="179" y="80">R30</text>
<text x="179" y="82.3">120R</text>
<text x="187.3" y="80">R31</text>
<text x="187.3" y="82.3">120R</text>
<text x="44" y="88.2">BEEP</text>
<text x="170.6" y="89.3">D9</text>
<text x="179" y="89.3">D10</text>
<text x="187.3" y="89.3">D11</text>
<text x="254.8" y="87.5">R21</text>
<text x="259.5" y="87.5">120R</text>
<text x="19.3" y="91.2">R18</text>
<text x="24" y="91.2">1K</text>
<text x="31.6" y="95.8">R19</text>
<text x="38.8" y="92.1">Q3</text>
<text x="38.8" y="94">S8050 BEC</text>
<text x="75" y="92.1">R33</text>
<text x="170.6" y="91.5">LED</text>
<text x="179" y="91.5">LED</text>
<text x="187.3" y="91.5">LED</text>
<text x="270.6" y="90.2">J_SERVO5</text>
<text x="270.6" y="93">J11</text>
<text x="31.6" y="98">10K</text>
<text x="75" y="96.7">10K</text>
<text x="254.8" y="103.2">R34</text>
<text x="259.5" y="103.2">120R</text>
<text x="270.6" y="106">J_SERVO6</text>
<text x="81.4" y="119.9">X1</text>
<text x="81.4" y="116.2">R3</text>
<text x="85.2" y="119.9">8M</text>
<text x="85.2" y="116.2">1M</text>
<text x="148.2" y="118">R5</text>
<text x="148.2" y="115.3">R4</text>
<text x="151" y="115.3">10K</text>
<text x="151.9" y="118">10K</text>
<text x="38.8" y="122.7">J4</text>
<text x="79.6" y="123.6">C7</text>
<text x="88.9" y="123.6">C8</text>
<text x="194.9" y="122.9">U5</text>
<text x="202.9" y="123.6">AMS1117</text>
<text x="61" y="127.3">R26</text>
<text x="61" y="132">10K</text>
<text x="79.6" y="127.3">22pF</text>
<text x="88.9" y="127.3">22pF</text>
<text x="223.1" y="135.7">C27</text>
<text x="223.1" y="137.3">10uf</text>
<text x="228.9" y="137.5">0.1uF</text>
<text x="229.8" y="133.8">C28</text>
<text x="236.3" y="137.5">0.1uF</text>
<text x="237.2" y="133.8">C39</text>
<text x="60.1" y="138.4">C35</text>
<text x="60.1" y="143.1">0.1uF</text>
<text x="103.7" y="138.4">R20</text>
<text x="103.7" y="141.2">0R</text>
<text x="108.3" y="139.4">STM32F030C8T6</text>
<text x="113" y="143.1">C10</text>
<text x="122.3" y="143.1">C11</text>
<text x="130.6" y="143.1">C12</text>
<text x="138" y="143.1">C13</text>
<text x="272.5" y="138.4">J12</text>
<text x="30.8" y="144.9">CONN PCB 8</text>
<text x="112.1" y="146.8">0.1uF</text>
<text x="121.3" y="146.8">0.1uF</text>
<text x="129.7" y="146.8">0.1uF</text>
<text x="137.1" y="146.8">0.1uF</text>
<text x="272.5" y="153.5">SWD</text>
<text x="93.5" y="161.6">J2</text>
<text x="143.9" y="161.8">U4</text>
<text x="175.1" y="160.7">J3</text>
<text x="62.4" y="162.7">U3</text>
<text x="31.4" y="169.1">C31</text>
<text x="31.4" y="173.7">47uF</text>
<text x="37" y="169.1">C32</text>
<text x="37" y="173.7">0.1uF</text>
<text x="93.5" y="172.7">J_M1</text>
<text x="115.7" y="168.1">C33</text>
<text x="115.7" y="172.7">47uF</text>
<text x="121.3" y="168.1">C34</text>
<text x="121.3" y="172.7">0.1uF</text>
<text x="175.1" y="171.8">J_M2</text>
<text x="144.1" y="180">DRV8872</text>
<text x="62.5" y="180.9">DRV8872</text>
</g>
<g font-size="1.7">
<text x="19.7" y="16.9">1</text>
<text x="41.1" y="16.9">1</text>
<text x="48.5" y="16.9">2</text>
<text x="205.7" y="17">+5V</text>
<text x="245.5" y="12.4">+5V</text>
<text x="19.7" y="18.8">2</text>
<text x="268.3" y="18.8">1</text>
<text x="268.3" y="20.7">2</text>
<text x="268.3" y="22.5">3</text>
<text x="211.8" y="29.9">1</text>
<text x="78.7" y="30.9">VBUS</text>
<text x="162.1" y="34.6">+5V</text>
<text x="211.8" y="31.8">2</text>
<text x="268.3" y="34.6">1</text>
<text x="21.7" y="39.2">1</text>
<text x="29" y="39.2">2</text>
<text x="86.6" y="39.2">7</text>
<text x="105" y="39.2">1</text>
<text x="268.3" y="36.4">2</text>
<text x="268.3" y="38.3">3</text>
<text x="86.6" y="42.9">5</text>
<text x="86.6" y="46.6">2</text>
<text x="105" y="42.9">8</text>
<text x="105" y="46.6">4</text>
<text x="86.6" y="48.5">3</text>
<text x="86.6" y="52.2">6</text>
<text x="268.3" y="49.4">1</text>
<text x="268.3" y="51.2">2</text>
<text x="268.3" y="53.1">3</text>
<text x="86.6" y="54">9</text>
<text x="268.3" y="65.2">1</text>
<text x="35.1" y="70.8">+3.3V</text>
<text x="72.2" y="71.7">VBUS</text>
<text x="268.3" y="67">2</text>
<text x="268.3" y="68.8">3</text>
<text x="165.8" y="73.5">+3.3V</text>
<text x="40.2" y="78.1">1</text>
<text x="40.2" y="83.7">2</text>
<text x="105.1" y="80.9">10</text>
<text x="105.1" y="82.8">11</text>
<text x="141.2" y="80.9">18</text>
<text x="141.2" y="82.8">19</text>
<text x="268.3" y="80.9">1</text>
<text x="268.3" y="82.8">2</text>
<text x="105.1" y="84.6">12</text>
<text x="105.1" y="86.5">13</text>
<text x="105.1" y="88.3">14</text>
<text x="141.2" y="84.6">20</text>
<text x="141.2" y="86.5">39</text>
<text x="141.2" y="88.3">40</text>
<text x="268.3" y="84.6">3</text>
<text x="105.1" y="90.2">15</text>
<text x="105.1" y="92">16</text>
<text x="105.1" y="93.9">17</text>
<text x="141.2" y="90.2">41</text>
<text x="141.2" y="92">42</text>
<text x="141.2" y="93.9">43</text>
<text x="105.1" y="97.6">29</text>
<text x="105.1" y="99.5">30</text>
<text x="105.1" y="101.3">31</text>
<text x="141.2" y="97.6">45</text>
<text x="141.2" y="99.5">46</text>
<text x="141.2" y="101.3">21</text>
<text x="268.3" y="96.7">1</text>
<text x="268.3" y="98.5">2</text>
<text x="268.3" y="100.4">3</text>
<text x="105.1" y="103.2">32</text>
<text x="105.1" y="105">33</text>
<text x="105.1" y="106.9">34</text>
<text x="141.2" y="103.2">22</text>
<text x="141.2" y="105">25</text>
<text x="141.2" y="106.9">26</text>
<text x="105.1" y="108.7">37</text>
<text x="105.1" y="110.6">38</text>
<text x="141.2" y="108.7">27</text>
<text x="141.2" y="110.6">28</text>
<text x="105.1" y="119.9">44</text>
<text x="106" y="114.3">5</text>
<text x="106" y="116.1">6</text>
<text x="141.2" y="114.3">2</text>
<text x="141.2" y="116.1">3</text>
<text x="141.2" y="118">4</text>
<text x="58.3" y="121.8">+3.3V</text>
<text x="106" y="121.7">7</text>
<text x="106" y="125.4">1</text>
<text x="141.2" y="125.4">23</text>
<text x="180.6" y="124.6">+5V</text>
<text x="200.6" y="122.7" transform="rotate(-90 200.6 122.7)">4</text>
<text x="35.6" y="126.3">1</text>
<text x="35.6" y="128.2">2</text>
<text x="35.6" y="130.1">3</text>
<text x="35.6" y="131.9">4</text>
<text x="105.1" y="127.3">24</text>
<text x="105.1" y="129.1">36</text>
<text x="105.1" y="131">48</text>
<text x="141.2" y="127.3">35</text>
<text x="141.2" y="129.1">47</text>
<text x="191.3" y="127.3">3</text>
<text x="209.8" y="127.3">2</text>
<text x="35.6" y="133.7">5</text>
<text x="35.6" y="135.6">6</text>
<text x="35.6" y="137.5">7</text>
<text x="106" y="134.7">9</text>
<text x="141.2" y="132.9">8</text>
<text x="200.6" y="135.6" transform="rotate(-90 200.6 135.6)">1</text>
<text x="35.6" y="139.3">8</text>
<text x="93.5" y="143.1">+3.3V</text>
<text x="270.2" y="143">4</text>
<text x="270.2" y="141.2">5</text>
<text x="270.2" y="148.6">1</text>
<text x="270.2" y="146.7">2</text>
<text x="270.2" y="144.9">3</text>
<text x="28.6" y="161.6">VBUS</text>
<text x="113" y="160.7">VBUS</text>
<text x="58.8" y="165.3">5</text>
<text x="75.4" y="167.1">7</text>
<text x="75.4" y="165.3">8</text>
<text x="91.2" y="165.3">1</text>
<text x="91.2" y="167.1">2</text>
<text x="140.4" y="164.4">5</text>
<text x="156.9" y="166.2">7</text>
<text x="156.9" y="164.4">8</text>
<text x="172.8" y="164.4">1</text>
<text x="172.8" y="166.2">2</text>
<text x="58.8" y="170.8">3</text>
<text x="58.8" y="169">2</text>
<text x="58.8" y="172.7">4</text>
<text x="75.4" y="169">6</text>
<text x="140.4" y="169.9">3</text>
<text x="140.4" y="168.1">2</text>
<text x="140.4" y="171.8">4</text>
<text x="156.9" y="173.6">9</text>
<text x="156.9" y="168.1">6</text>
<text x="219.6" y="172.7">Title</text>
<text x="58.8" y="176.4">1</text>
<text x="75.4" y="174.6">9</text>
<text x="140.4" y="175.5">1</text>
<text x="219.6" y="178.3">Size</text>
<text x="227" y="178.3">Document Number</text>
<text x="227" y="174.6">Encoder_Switcher</text>
<text x="280.8" y="178.3">Rev</text>
<text x="219.6" y="183.9">Date:</text>
<text x="221.4" y="180.2">B</text>
<text x="227" y="180.2">&lt;Doc&gt;</text>
<text x="229.2" y="183.9">Thursday, September 23, 2021</text>
<text x="256.7" y="183.9">Sheet</text>
<text x="265.9" y="183.9">1</text>
<text x="271.5" y="183.9">of</text>
<text x="277.1" y="183.9">1</text>
<text x="282.6" y="180.2">v1.0</text>
</g>
<g font-size="1.7" fill="#f00">
<text x="236.6" y="22.5">SERVO1</text>
<text x="12.3" y="29.1">+3.3V</text>
<text x="28.1" y="28.8">PS_IN</text>
<text x="236.6" y="38.3">SERVO2</text>
<text x="181.9" y="43.9">LED1</text>
<text x="15.1" y="51.1">PS_OUT</text>
<text x="236.6" y="53.1">SERVO3</text>
<text x="236.6" y="68.9">SERVO4</text>
<text x="95.8" y="82.6">NRF_IRQ</text>
<text x="146.7" y="81">SERVO3</text>
<text x="146.7" y="82.8">SERVO4</text>
<text x="94.8" y="86.5">SERVO6</text>
<text x="95.8" y="88.2">N_CE</text>
<text x="95.8" y="84.5">N_CS</text>
<text x="146.7" y="88.4">SERVO1</text>
<text x="147.7" y="84.5">PS_IN</text>
<text x="147.7" y="86.3">PS_OUT</text>
<text x="236.6" y="84.7">SERVO5</text>
<text x="11.4" y="92.1">BEEP</text>
<text x="95.8" y="90">N_SCK</text>
<text x="95.8" y="91.9">N_MISO</text>
<text x="95.8" y="93.7">N_MOSI</text>
<text x="146.7" y="90.2">SERVO2</text>
<text x="96.7" y="97.6">M1A</text>
<text x="96.7" y="99.5">M1B</text>
<text x="96.7" y="101.4">M2A</text>
<text x="236.6" y="100.4">SERVO6</text>
<text x="95.8" y="106.9">SWDIO</text>
<text x="96.7" y="103.2">M2B</text>
<text x="148.6" y="103.2">LED1</text>
<text x="148.6" y="105.1">BEEP</text>
<text x="95.8" y="108.8">SWCLK</text>
<text x="146.7" y="110.4">NDRV_F</text>
<text x="147.7" y="108.8">SERVO5</text>
<text x="95.8" y="119.9">GND</text>
<text x="95.8" y="121.8">RESET</text>
<text x="25.3" y="126.4">+3.3V</text>
<text x="25.3" y="128.2">GND</text>
<text x="25.3" y="129.9">N_CS</text>
<text x="25.3" y="131.8">N_CE</text>
<text x="222.8" y="127.3">+3.3V</text>
<text x="25.3" y="133.6">N_MOSI</text>
<text x="25.3" y="135.4">N_SCK</text>
<text x="25.3" y="137.3">NRF_IRQ</text>
<text x="62.4" y="134.7">RESET</text>
<text x="25.3" y="139.2">N_MISO</text>
<text x="258.9" y="141.2">RESET</text>
<text x="258.9" y="143.1">SWDIO</text>
<text x="258.9" y="144.9">SWCLK</text>
<text x="258.9" y="146.8">GND</text>
<text x="258.9" y="148.6">+3.3V</text>
<text x="80.9" y="167.2">GND</text>
<text x="162.5" y="166.3">GND</text>
<text x="47.5" y="169.1">M1B</text>
<text x="47.5" y="170.9">M1A</text>
<text x="47.5" y="172.5">NDRV_F</text>
<text x="129.1" y="168.1">M2B</text>
<text x="129.1" y="170">M2A</text>
<text x="129.1" y="171.6">NDRV_F</text>
</g>
<g font-size="1.7" fill="#004080">
<text x="89.8" y="40.4">VIN</text>
<text x="97.9" y="40.4">BOOT</text>
<text x="89.8" y="44.1">ENA</text>
<text x="89.8" y="47.8">NC2</text>
<text x="95.8" y="47.8">VSENSE</text>
<text x="100.4" y="44.1">PH</text>
<text x="89.8" y="49.7">NC3</text>
<text x="89.8" y="53.4">GND</text>
<text x="89.8" y="55.2">EP</text>
<text x="43.4" y="79.3">1</text>
<text x="109.3" y="82.1">PA0</text>
<text x="109.3" y="84">PA1</text>
<text x="135.7" y="82.1">PB0</text>
<text x="135.7" y="84">PB1</text>
<text x="43.4" y="84.9">2</text>
<text x="109.3" y="85.8">PA2</text>
<text x="109.3" y="87.7">PA3</text>
<text x="109.3" y="89.5">PA4</text>
<text x="135.7" y="85.8">PB2</text>
<text x="135.7" y="87.7">PB3</text>
<text x="135.7" y="89.5">PB4</text>
<text x="109.3" y="91.4">PA5</text>
<text x="109.3" y="93.2">PA6</text>
<text x="109.3" y="95.1">PA7</text>
<text x="135.7" y="91.4">PB5</text>
<text x="135.7" y="93.2">PB6</text>
<text x="135.7" y="95.1">PB7</text>
<text x="109.3" y="98.8">PA8</text>
<text x="109.3" y="100.6">PA9</text>
<text x="135.7" y="98.8">PB8</text>
<text x="135.7" y="100.6">PB9</text>
<text x="109.3" y="102.5">PA10</text>
<text x="109.3" y="104.4">PA11</text>
<text x="109.3" y="106.2">PA12</text>
<text x="134.7" y="102.5">PB10</text>
<text x="134.7" y="104.4">PB11</text>
<text x="134.7" y="106.2">PB12</text>
<text x="109.3" y="108">PA13</text>
<text x="109.3" y="109.9">PA14</text>
<text x="109.3" y="111.8">PA15</text>
<text x="134.7" y="108">PB13</text>
<text x="134.7" y="109.9">PB14</text>
<text x="134.7" y="111.8">PB15</text>
<text x="109.3" y="115.5">OSC_IN/PD0</text>
<text x="109.3" y="117.3">OSC_OUT/PD1</text>
<text x="122.8" y="115.5">PC13-TAMPER-RTC</text>
<text x="123.7" y="119.2">PC14-OSC32_OUT</text>
<text x="125.7" y="117.3">PC14-OSC32_IN</text>
<text x="109.3" y="121">BOOT0</text>
<text x="109.3" y="122.9">NRST</text>
<text x="109.3" y="126.6">VBAT</text>
<text x="109.3" y="128.5">VDD_1</text>
<text x="109.3" y="130.3">VDD_2</text>
<text x="133.6" y="126.6">VSS_1</text>
<text x="133.6" y="128.5">VSS_2</text>
<text x="133.6" y="130.3">VSS_3</text>
<text x="194.6" y="128.5">VIN</text>
<text x="202.7" y="128.5">VOUT</text>
<text x="109.3" y="132.2">VDD_3</text>
<text x="109.3" y="135.9">VDDA</text>
<text x="134.4" y="134">VSSA</text>
<text x="201.8" y="132.3" transform="rotate(-90 201.8 132.3)">GNDTAP</text>
<text x="62" y="166.5">VM</text>
<text x="68.5" y="166.5">OUT2</text>
<text x="143.6" y="165.5">VM</text>
<text x="150.1" y="165.5">OUT2</text>
<text x="150.7" y="167.4">ISEN</text>
<text x="62" y="172">IN1</text>
<text x="62" y="170.2">IN2</text>
<text x="62" y="173.9">NFAULT</text>
<text x="68.5" y="170.2">OUT1</text>
<text x="69.1" y="168.3">ISEN</text>
<text x="143.6" y="171.1">IN1</text>
<text x="143.6" y="169.3">IN2</text>
<text x="143.6" y="172.9">NFAULT</text>
<text x="150.1" y="169.3">OUT1</text>
<text x="62" y="177.6">GND</text>
<text x="69.6" y="175.7">PAD</text>
<text x="143.6" y="176.7">GND</text>
<text x="151.2" y="174.8">PAD</text>
</g>
<g font-size="1.7" fill="#00f">
<text x="57" y="47.6">+</text>
<text x="63.5" y="47.6">+</text>
<text x="142.3" y="44.8">+</text>
<text x="147.8" y="44.8">+</text>
<text x="31" y="170">+</text>
<text x="115.4" y="169.1">+</text>
</g>
<g font-size="1.3">
<text x="36" y="7.6">5</text>
<text x="91.7" y="7.6">4</text>
<text x="147.3" y="7.6">3</text>
<text x="202.9" y="7.6">2</text>
<text x="258.5" y="7.6">1</text>
<text x="6.8" y="31.3">D</text>
<text x="286.8" y="31.3">D</text>
<text x="6.8" y="75.3">C</text>
<text x="286.8" y="75.3">C</text>
<text x="6.8" y="119.4">B</text>
<text x="286.8" y="119.4">B</text>
<text x="6.8" y="163.4">A</text>
<text x="286.8" y="163.4">A</text>
<text x="36" y="185.6">5</text>
<text x="91.7" y="185.6">4</text>
<text x="147.3" y="185.6">3</text>
<text x="202.9" y="185.6">2</text>
<text x="258.5" y="185.6">1</text>
</g>
</svg>
